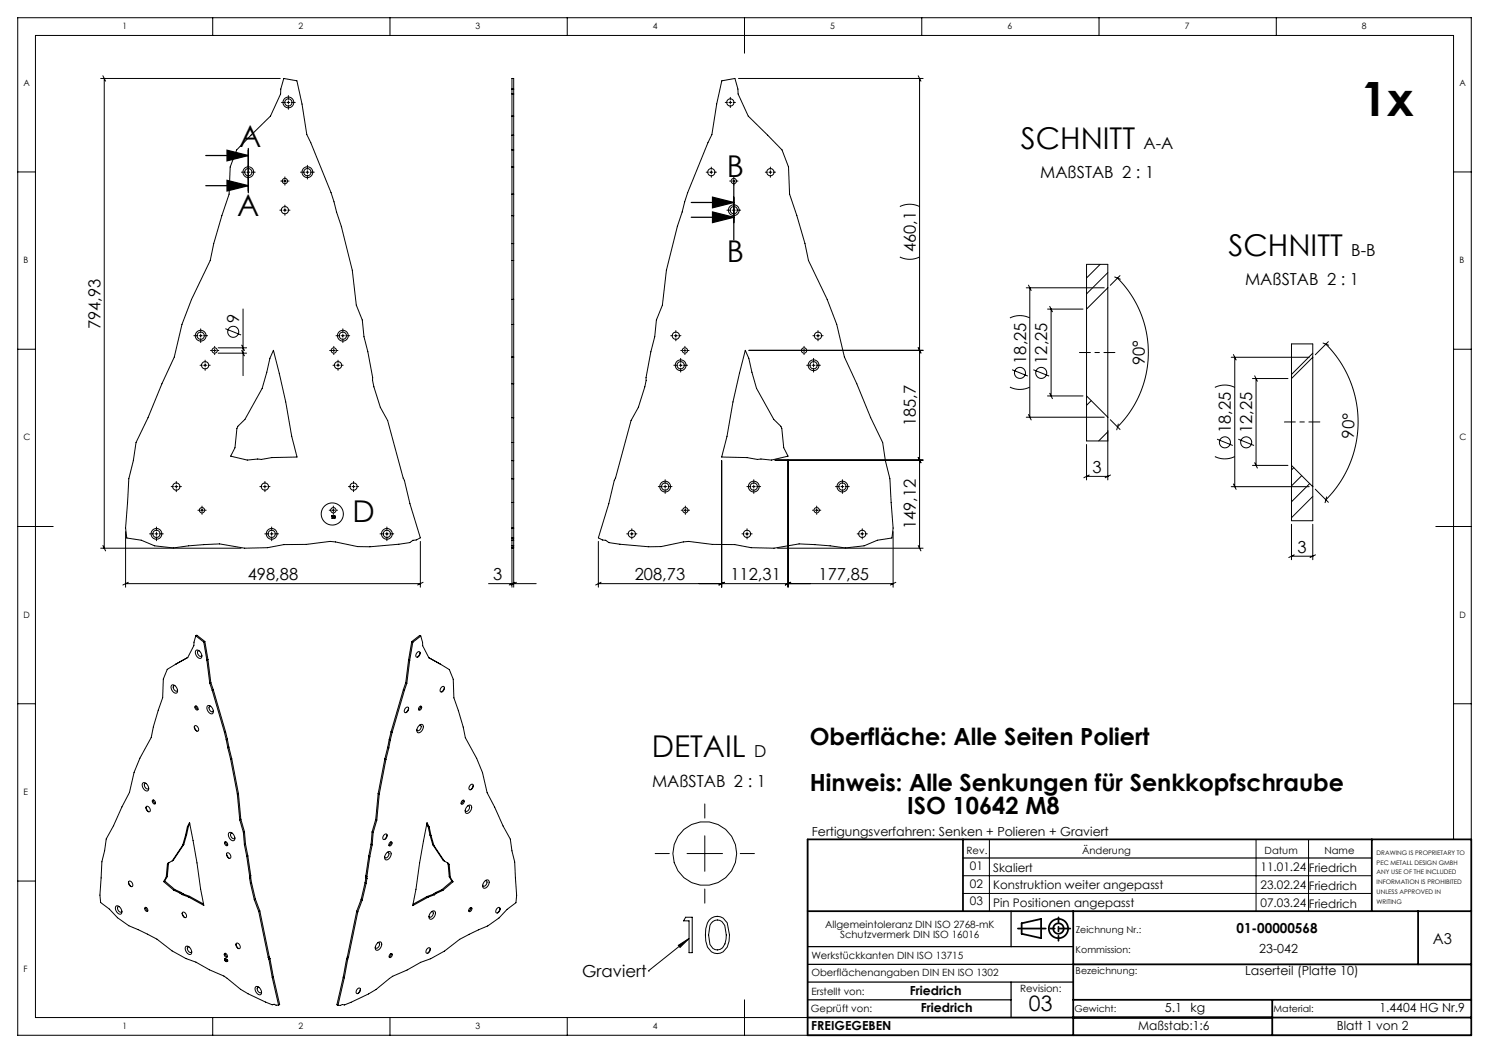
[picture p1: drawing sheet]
<svg xmlns="http://www.w3.org/2000/svg" width="420mm" height="297mm" viewBox="0 0 420 297" stroke-linecap="round" stroke-linejoin="round" font-family="sans-serif">
<g fill="none" stroke="#000" stroke-width=".28">
<path d="M60 5v5M110 5v5M160 5v5M210 5v10M260 5v5M310 5v5M360 5v5M28.4 22.1h50.6M29 21.4l.8 1.5M29.4 22.1v132.5M79.4 28.9h1.1M80 22.1l3.7 .7 1.5 6.5 1.3 8.6 1.2 2.3 5.7 14.1 2.9 9.5 3.1 12.4 1.1 9.9 1.7 4.2 .5 4.7 1.1 4.2 1.3 7.3a25.4 25.4 0 0 0 4.2 12.1l4.4 16.3 .4 .6 1.5 6.6 3 9.6-1.2 .6-.9 .1-.9 .6-3.1 .5-8.1 .7h-3.5l-7.8-1.5-6.7 .8-6.3 .1-4.6 .9-6.5 .1-7.1-1.2-8.7 .6-4.3 .5-5.3-.5-3.7-1.6-4.1-.7-.4-2.8 .9-13.9 1.3-5.1 .8-5.1 3.4-7 3.9-9.6 3.5-7.5 2.1-9.2 2.7-7.1 5.3-10.9 1-4.8 2.3-7.9 2-6 .3-7.7 1.9-4.8 9.5-9.6 2.9-6.2v-1.4z"/>
<path d="M80.9 28.9h.9M81.3 27v1.1M81.3 28.5v.8M81.3 29.7v1.1M82.2 28.9h1.1M144.4 22.1h.5v132.5h-.5zM144.4 38.1h.5M144.4 32.7h.5M144.4 26.5h.5M144.4 25.1h.5M203.6 22.8l3.7-.7 .8 3 .1 1.4 2.9 6.2 9.5 9.6 1.8 4.8 .3 7.7 2.1 6 2.3 7.9 .9 4.8 5.3 10.9 2.7 7.1 2.2 9.2 3.5 7.5 3.9 9.6 3.4 7 .7 5.1 1.3 5.1 .9 13.9-.3 2.8-4.1 .7-3.8 1.6-5.3 .5-4.3-.5-8.7-.6-7.1 1.2-6.4-.1-4.6-.9-6.4-.1-6.7-.8-7.7 1.5h-3.5l-8.2-.7-3.1-.5-.8-.6-1-.1-1.1-.6 2.9-9.6 1.6-6.6 .3-.6 4.4-16.3a25.4 25.4 0 0 0 4.2-12.1l1.4-7.3 1.1-4.2 .4-4.7 1.7-4.2 1.2-9.9 3.1-12.4 2.9-9.5 5.7-14.1 1.1-2.3 1.4-8.6zM204.6 28.9h.6"/>
<path d="M205.6 28.9h.8M206 27.5v.6M206 28.5v.8M206 29.7v.6M206.8 28.9h.6M208.3 22.1h52.1M259 21.4l.8 1.5M259.4 22.1v132.5M5 48.5h5M68.1 48.6h1.1M69.6 48.6h.9M70 46.6v1.1"/>
<path d="M70 48.1v.9M70 49.4v1.1M70.9 48.6h1.1M78.9 59.3h.6M79.2 51.1h.3M79.9 59.3h.9M79.9 51.1h.9M80.4 49.9v.3M80.4 50.6v.9M80.4 51.9v.3M80.4 57.8v.6M80.4 58.9v.8"/>
<path d="M81.2 59.3h.6M81.2 51.1h.3M84.8 48.6h1.1M86.3 48.6h.8M86.7 46.6v1.1M86.7 48.1v.9M86.7 49.4v1.1M87.5 48.6h1.1M144.4 54.8h.5M144.4 47.1h.5M144.4 42.3h.5M199.2 48.6h.6"/>
<path d="M200.2 48.6h.9M200.6 47.1v.6M200.6 48.1v.9M200.6 49.4v.6M201.5 48.6h.6M205 59.3h1.1M205.8 51.1h.3M206.6 59.3h.8M206.6 51.1h.8M207 49.9v.3M207 50.6v.9M207 51.9v.3"/>
<path d="M207 57.3v1.1M207 58.9v.8M207.8 59.3h1.1M207.8 51.1h.3M215.9 48.6h.6M216.9 48.6h.8M217.3 47.1v.6M217.3 48.1v.9M217.3 49.4v.6M218.1 48.6h.6M253.8 58.3a6.2 6.2 0 0 1 5.6 0M410 48.5h5"/>
<path d="M80.4 60.1v.6M144.4 73.5h.5M144.4 68.7h.5M144.4 60.8h.5M207 60.1v1.1M253.8 72.5a6.2 6.2 0 0 0 5.6 0M310.3 74.6l-3.8 3.8M312.5 76.9l-6 6M314.4 78.1l1.6 .7M315.2 78.4a29.7 29.7 0 0 1 0 42M315.9 77.7l-2.7 2.8M5 98.5h5"/>
<path d="M54.7 94.7h1.1M56.2 94.7h.8M56.6 92.7v1.2M56.6 94.3v.8M56.6 95.5v1.1M57.4 94.7h1.1M59.4 98.9h.3M60.1 98.9h.9M60.5 97.7v.3M60.5 98.4v.9M60.5 99.7v.3M61.4 98.9h.3"/>
<path d="M61.5 98.1h8.1M61.5 99.6h8.1M63.6 92.7l4.4 1.8M68.2 97.3l.7 1.6M68.2 98.8l.7 1.6M68.6 87.1v18.9M77.1 98.8l3.5 14.6 1.7 9.7 1.5 5.8-7.1 .2-3 .5-1-.1-3 .3-4.6-1.1 1.2-2.4 .5-5.4 .3-.6 2-2 4.8-8.8 2.2-8.4zM93 98.9h.3M93.7 98.9h.9M94.2 97.7v.3M94.2 98.4v.9M94.2 99.7v.3"/>
<path d="M94.8 94.7h1.1M95 98.9h.3M96.3 94.7h.8M96.7 92.7v1.2M96.7 94.3v.8M96.7 95.5v1.1M97.5 94.7h1.1M144.4 91.5h.5M144.4 84.4h.5M189.2 94.7h.6M190.2 94.7h.8M190.6 93.3v.6"/>
<path d="M190.6 94.3v.8M190.6 95.5v.6M191.5 94.7h.6M192 98.9h.4M192.8 98.9h.8M193.2 97.7v.3M193.2 98.4v.9M193.2 99.7v.3M194 98.9h.4M210.2 98.8l1 2.3 2.2 8.4 4.9 8.8 2 2 .2 .6 .6 5.4 1.2 2.4-4.7 1.1-2.9-.3-1.1 .1-2.9-.5-7.1-.2 1.5-5.8 1.6-9.7zM211.2 98.8h49.2M225.6 98.9h.4"/>
<path d="M226.4 98.9h.8M226.8 97.7v.3M226.8 98.4v.9M226.8 99.7v.3M227.6 98.9h.4M229.3 94.7h.6M230.3 94.7h.9M230.7 93.3v.6M230.7 94.3v.8M230.7 95.5v.6M231.6 94.7h.6M259 98.1l.8 1.5"/>
<path d="M284.9 89.7a6.3 6.3 0 0 1 5.6 0M289.5 81.2h22M290.1 80.4l.8 1.5M290.5 81.2v36.5M295.5 87.2h10M296.1 86.4l.8 1.5M296.5 87.2v24.5M306.5 87.2v24.5M312.5 81.2v-6.6h-6v12.6M312.5 81.2v36.5M312.5 81.2l-6 6M370.3 99.6l-6 6"/>
<path d="M373.2 96.8l1.6 .6M374 97.1a31 31 0 0 1 0 43.9M374.7 96.4l-3.7 3.7M410 98.5h5M56.4 103h.6M57.4 103h.9M57.9 101.6v.6M57.9 102.6v.8M57.9 103.9v.6M58.7 103h.6M93.9 103h.6M94.9 103h.9"/>
<path d="M95.3 101.6v.6M95.3 102.6v.8M95.3 103.9v.6M96.2 103h.6M144.4 117.8h.5M144.4 108.2h.5M144.4 100.7h.5M190.1 103h1.1M191.6 103h.8M192 101.1v1.1M192 102.6v.8M192 103.9v1.1"/>
<path d="M192.8 103h1.1M227.5 103h1.1M229.1 103h.8M229.5 101.1v1.1M229.5 102.6v.8M229.5 103.9v1.1M230.3 103h1.1M284.9 109.2a6.3 6.3 0 0 0 5.6 0M285.5 104.3l4.4 1.8M289.5 117.7h22M290.1 116.9l.8 1.5M291.5 104.3l4.4 1.8"/>
<path d="M295.5 111.7h10M296.1 110.9l.8 1.5M306.5 111.7v12.7h6M306.5 111.7l6 6M307.8 113l-1.3 1.3M312.5 117.7v17.7M313.2 118.4l2.7 2.7M315.4 119.6l-.4 1.6M342.7 109.3a6.3 6.3 0 0 1 5.6 0M347.3 100.8h22M347.9 100l.8 1.5M348.3 100.8v36.5"/>
<path d="M353.3 106.8h10M353.9 106l.8 1.5M354.3 106.8v24.5M364.3 106.8v24.5M370.3 100.8v36.5M370.3 100.8l-6 6M370.3 100.8v-3.8h-6v9.8M48.3 137.2h.6M49.3 137.2h.8M49.7 135.8v.6M49.7 136.8v.9M49.7 138.1v.6"/>
<path d="M50.6 137.2h.6M73.3 137.2h.6M74.3 137.2h.8M74.7 135.8v.6M74.7 136.8v.9M74.7 138.1v.6M75.6 137.2h.6M98.3 137.2h.6M99.3 137.2h.8M99.7 135.8v.6M99.7 136.8v.9M99.7 138.1v.6"/>
<path d="M100.6 137.2h.6M144.4 135h.5M144.4 129.9h.5M144.4 124.8h.5M185.7 137.2h1.1M187.2 137.2h.8M187.6 135.3v1.1M187.6 136.8v.9M187.6 138.1v1.1M188.5 137.2h1.1M203.6 129.9v35.7M210.7 137.2h1.1"/>
<path d="M212.2 137.2h.8M212.6 135.3v1.1M212.6 136.8v.9M212.6 138.1v1.1M213.5 137.2h1.1M218.6 129.8h41.8M222.3 129.7v35.9M235.7 137.2h1.1M237.2 137.2h.8M237.6 135.3v1.1M237.6 136.8v.9M237.6 138.1v1.1"/>
<path d="M238.5 137.2h1.1M259 129l.8 1.5M306.5 125.4v10M306.5 134.4h6M307.2 134l-1.5 .7M312.5 121.8l-2.6 2.6M313.2 134l-1.5 .7M342.7 128.8a6.3 6.3 0 0 0 5.6 0M343.3 123.9l4.4 1.8M347.3 137.3h22M347.9 136.5l.8 1.5M349.3 123.9l4.4 1.8"/>
<path d="M353.3 131.3h10M353.9 130.5l.8 1.5M364.3 131.3v15.6h6v-9.6M364.3 131.3l6 6M364.9 131.9l-.6 .7M367.2 134.2l-2.9 2.8M369.4 136.4l-5.1 5.1M371 138l3.7 3.7M5 148.5h10M28.4 154.6h39.6M29 153.9l.8 1.5M35.4 149.9v15.7"/>
<path d="M42.2 150.6h1.1M43.7 150.6h.8M44.1 148.6v1.1M44.1 150.2v.8M44.1 151.4v1.1M45 150.6h1.1M55.8 143.9h.4M56.6 143.9h.8M57 142.7v.4M57 143.5v.8M57 144.7v.4M57.8 143.9h.4"/>
<path d="M74.7 150.6h1.1M76.2 150.6h.8M76.6 148.6v1.1M76.6 150.2v.8M76.6 151.4v1.1M77.5 150.6h1.1M92.9 143.9h.3M93.6 145.4h.1v.8zM93.6 143.9h.8M94 142.7v.4M94 143.5v.8M94 144.7v.4"/>
<path d="M94.1 145.5l.2-.1a.48 .48 0 0 1 .3 .4 .48 .48 0 0 1-.3 .5l-.2-.3zM94.2 145.5l.3 .1-.1 .6-.3-.2zM94.9 143.9h.3M107.2 150.6h1.1M108.7 150.6h.8M109.1 148.6v1.1M109.1 150.2v.8M109.1 151.4v1.1M110 150.6h1.1M118.6 152.7v12.9M144.4 155v10.6M144.4 141.7h.5"/>
<path d="M144.4 148.9h.5M144.4 151.7h.5M144.4 152.4h.5M144.4 154h.5M144.4 154.5h.5M144.9 155v10.6M168.8 152.7v12.9M176.8 150.6h.6M177.8 150.6h.8M178.2 149.1v.6M178.2 150.2v.8M178.2 151.4v.6"/>
<path d="M179 150.6h.7M192.1 143.9h.4M192.9 143.9h.8M193.3 142.7v.4M193.3 143.5v.8M193.3 144.7v.4M194.1 143.9h.4M209.3 150.6h.6M210.3 150.6h.8M210.7 149.1v.6M210.7 150.2v.8M210.7 151.4v.6"/>
<path d="M211.5 150.6h.7M219.3 154.6h41.1M229.2 143.9h.3M229.9 143.9h.9M230.4 142.7v.4M230.4 143.5v.8M230.4 144.7v.4M231.2 143.9h.3M241.8 150.6h.6M242.8 150.6h.8M243.2 149.1v.6M243.2 150.2v.8"/>
<path d="M243.2 151.4v.6M244 150.6h.7M251.9 149.9v15.7M259 153.9l.8 1.5M364.3 147.9v10M364.3 156.9h6M365 156.5l-1.5 .8M370.3 140l-6 6M370.3 147.9v10M371 156.5l-1.5 .8M374.2 140.1l-.4 1.7M405 148.5h10"/>
<path d="M35.4 164.6h83.2M36.2 164.2l-1.5 .8M55.2 179.3l-.5 1.8v1l-1.7 3.3-3.4 1.9M55.2 179.3l2.3 1.8M55.2 179.3l.3-.1 2.3 1.7M118.7 179.4l-2.3 1.8M118.7 179.4l.5 1.8v.9l1.8 3.4 3.3 1.9M118.7 179.4l-.3-.2-2.3 1.8M119.3 164.2l-1.5 .8M137.8 164.6h13.4M145.2 164.2l-1.6 .8M145.7 164.2l-1.6 .8"/>
<path d="M168.8 164.6h83.1M169.5 164.2l-1.5 .8M204.3 164.2l-1.5 .8M223 164.2l-1.5 .8M252.7 164.2l-1.5 .8M5 198.5h5M48.4 193.3a1.45 1.45 0 0 1 1.6 1.9 1.09 1.09 0 0 1-1.1 .1 1.09 1.09 0 0 1-.6-1zM49.3 193.4a.61 .61 0 0 0-.5 .5 .61 .61 0 0 0 .3 .6 .5 .5 0 0 0 .5 .5 .5 .5 0 0 0 .5-.3M49.6 187.3l-2.4 1.5-1.1 2.7-.2 5.3-2.6 8.2-.6 3-3.2 5.8-1.7 4-1.3 5.7-2.1 4.1-2.4 5.3-2 3.7-.5 3.3-.8 3.2-.5 9.4 .2 2.1 2.5 1.8 2.2 2.5 3.2 2.2 8 3.8 4.2 3.3 4 2.2 2.8 1 3.8 2.1 4 1.8 1 .6a35.6 35.6 0 0 0 12.7 7.5l.5-.1 .6 .2h.7M49.9 187.1l-.3 .2M55 199.2a.64 .64 0 0 1 .7 .3 .64 .64 0 0 1-.1 .8 .85 .85 0 0 1-.6-1.1zM55.2 183.5a1.45 1.45 0 0 1 1.7 1.9 1.09 1.09 0 0 1-1.2 .1 1.09 1.09 0 0 1-.5-1.1z"/>
<path d="M55.3 199.1l.1 .6 .5 .4M56.2 183.6a.61 .61 0 0 0-.6 .5 .61 .61 0 0 0 .4 .6 .5 .5 0 0 0 .4 .4 .5 .5 0 0 0 .5-.2M57.5 181.1l.8 5.1M57.8 180.9l-.3 .2M57.8 180.9l.9 5.1M58.3 186.2l.9 6.5M58.5 199.1a1.45 1.45 0 0 1 1.6 2 1.09 1.09 0 0 1-1.1 0 1.09 1.09 0 0 1-.6-1zM58.7 186l-.4 .2M58.7 186l.8 6.5M59.2 192.7l.6 2M59.4 199.2a.61 .61 0 0 0-.5 .5 .61 .61 0 0 0 .3 .7 .5 .5 0 0 0 .5 .4 .5 .5 0 0 0 .5-.3M59.5 192.5l-.3 .2"/>
<path d="M59.5 192.5l.6 2M59.8 194.7l3.5 11.8M60.1 194.5l-.3 .2M60.1 194.5l3.5 11.9M113.8 194.6l.3 .1M113.8 194.6l-3.5 11.8M114.1 194.7l-3.5 11.9M114.4 199.7a.48 .48 0 0 1 .7-.2 .48 .48 0 0 1 .1 .7 .65 .65 0 0 1-.4 .7 .65 .65 0 0 1-.8-.2zM114.4 192.5l.3 .2M114.4 192.5l-.6 2.1M114.7 192.7l-.6 2M115.2 199.7l-.7 1.3"/>
<path d="M115.3 186.1l.3 .1M115.3 186.1l-.9 6.4M115.6 186.2l-.9 6.5M116.1 181l.3 .2M116.1 181l-.8 5.1M116.4 181.2l-.8 5M117.7 184a.48 .48 0 0 1 .7-.1 .48 .48 0 0 1 0 .7 .65 .65 0 0 1-.3 .7 .65 .65 0 0 1-.8-.2zM118.3 199.4a.41 .41 0 0 1 .7-.1 .41 .41 0 0 1-.2 .7 .43 .43 0 0 1-.7 .3 .43 .43 0 0 1 .1-.8zM118.5 184.1l-.7 1.3M118.6 199.2l-.1 .6-.4 .4M124 187.2l.3 .2M124.3 187.4l2.4 1.5 1.1 2.7 .2 5.2 2.7 8.3 .6 3 3.2 5.8 1.6 4 1.3 5.7 2.1 4 2.4 5.4 2 3.7 .5 3.3 .8 3.1 .5 9.4-.2 2.1-2.5 1.9-2.2 2.4-3.2 2.3-7.9 3.7-4.3 3.4-3.9 2.1-2.8 1-3.9 2.2-4 1.8-.9 .6a35.6 35.6 0 0 1-12.8 7.5l-.5-.2-.6 .3h-.7"/>
<path d="M124.5 193.9a.48 .48 0 0 1 .7-.2 .48 .48 0 0 1 .1 .7 .65 .65 0 0 1-.4 .7 .65 .65 0 0 1-.8-.2zM125.3 193.9l-.7 1.3M410 198.5h5M54.8 204.9l.8 1.3M55 204.7a.95 .95 0 0 1 .9 .5 .95 .95 0 0 1-.1 1 1.07 1.07 0 0 1-.8-1.5zM63.3 206.5l.5 2.1M63.6 206.4l-.3 .1M63.6 206.4l.5 2.1M63.8 208.6l.4 2.3M64.1 208.5l-.3 .1M64.1 208.5l.5 2.2M64.2 210.9l.9 3.3"/>
<path d="M64.6 210.7l-.4 .2M64.6 210.7l.8 3.3M65.1 214.2l1.8 9.8M65.4 214l-.3 .2M65.4 214l1.8 9.8M108.5 214.1l.3 .2M108.5 214.1l-1.8 9.7M108.8 214.3l-1.8 9.7M109.4 210.8l.3 .2M109.4 210.8l-.9 3.3M109.7 211l-.9 3.3M109.8 208.5l.3 .2"/>
<path d="M109.8 208.5l-.4 2.3M110.1 208.7l-.4 2.3M110.3 206.4l.3 .2M110.3 206.4l-.5 2.1M110.6 206.6l-.5 2.1M118.1 204.7a.7 .7 0 0 1 1-.3 .7 .7 0 0 1 .2 1 1.09 1.09 0 0 1-.5 1 1.09 1.09 0 0 1-1.2 0 1.75 1.75 0 0 1 .5-1.7zM118.3 204.6a.61 .61 0 0 1 .6 .4 .61 .61 0 0 1-.4 .7 .5 .5 0 0 1-.4 .4 .5 .5 0 0 1-.5-.3M40.3 220.9a1.45 1.45 0 0 1 1.6 1.9 1.09 1.09 0 0 1-1.2 .1 1.09 1.09 0 0 1-.5-1.1zM41.2 227.7l.7 1.3M41.2 221a.61 .61 0 0 0-.6 .5 .61 .61 0 0 0 .4 .6 .5 .5 0 0 0 .4 .4 .5 .5 0 0 0 .5-.3M41.3 227.4a.95 .95 0 0 1 .9 .5 .95 .95 0 0 1-.1 1.1 1.07 1.07 0 0 1-.8-1.6zM43 225.7a.64 .64 0 0 1 .7 .3 .64 .64 0 0 1-.1 .8 .85 .85 0 0 1-.6-1.1z"/>
<path d="M43.3 225.6l.1 .7 .4 .3M51.5 238.4l-2.9 4.4M51.8 238.2l-.3 .2M51.8 238.2l-2.9 4.4-.3 .2M52.3 235.6l-.8 2.8M52.6 235.5l-.3 .1M52.6 235.5l-.8 2.7M52.9 233.2l.6-1.2 4 23.4-4.3-2.4M52.9 233.2l-.6 2.4M53.2 233l-.3 .2M53.2 233l-.6 2.5M53.5 232.3l-.3 .7"/>
<path d="M63.4 237.5a.64 .64 0 0 1 .7 .3 .64 .64 0 0 1-.1 .8 .85 .85 0 0 1-.6-1.1zM63.6 237.4l.2 .6 .4 .4M64.6 234.9a1.45 1.45 0 0 1 1.6 1.9 1.09 1.09 0 0 1-1.2 .1 1.09 1.09 0 0 1-.5-1zM65.5 235a.61 .61 0 0 0-.6 .5 .61 .61 0 0 0 .4 .7 .5 .5 0 0 0 .4 .4 .5 .5 0 0 0 .5-.3M66.9 224l.7 7.2M67.2 223.8l-.3 .2M67.2 223.8l.7 7.3M67.6 231.2l1.1 3.6M67.9 231.1l-.3 .1M67.9 231.1l1.1 3.5M68.7 234.8l.2 3.4M68.9 238.2l.7 3.4"/>
<path d="M69 234.6l-.3 .2M69 234.6l.2 3.5M69.2 238.1l-.3 .1M69.2 238.1l.7 3.3M104.7 238.1l.3 .2M104.7 238.1l-.7 3.4M105 234.7l.3 .1M105 234.7l-.3 3.4M105 238.3l-.7 3.4M105.3 234.8l-.3 3.5M106 231.1l.3 .2M106 231.1l-1 3.6"/>
<path d="M106.3 231.3l-1 3.5M106.7 223.8l.3 .2M106.7 223.8l-.7 7.3M107 224l-.7 7.3M108.4 235.5a.48 .48 0 0 1 .7-.2 .48 .48 0 0 1 0 .7 .65 .65 0 0 1-.4 .7 .65 .65 0 0 1-.7-.2zM109.2 235.5l-.8 1.3M109.9 237.7a.41 .41 0 0 1 .7-.1 .41 .41 0 0 1-.2 .7 .43 .43 0 0 1-.7 .2 .43 .43 0 0 1 .1-.7zM110.3 237.4l-.2 .7-.4 .3M120.4 232.4l.4 .7M120.8 233.1l.3 .2M120.8 233.1l.5 2.4M121.1 233.3l-.6-1.3-4.1 23.4 4.3-2.3"/>
<path d="M121.1 233.3l.5 2.4M121.3 235.5l.3 .2M121.3 235.5l.8 2.8M121.6 235.7l.8 2.7M122.1 238.3l.3 .1M122.1 238.3l2.9 4.4 .3 .2M122.4 238.4l2.9 4.5M130.3 225.9a.41 .41 0 0 1 .7-.1 .41 .41 0 0 1-.2 .7 .43 .43 0 0 1-.7 .3 .43 .43 0 0 1 .1-.8zM130.6 225.7l-.1 .6-.4 .4M131.8 227.5a.7 .7 0 0 1 1-.4 .7 .7 0 0 1 .2 1.1 1.09 1.09 0 0 1-.6 1 1.09 1.09 0 0 1-1.1-.1 1.75 1.75 0 0 1 .5-1.6zM132 227.3a.61 .61 0 0 1 .5 .5 .61 .61 0 0 1-.3 .7 .5 .5 0 0 1-.5 .4 .5 .5 0 0 1-.5-.3M132.7 221.4a.48 .48 0 0 1 .7-.1 .48 .48 0 0 1 0 .7 .65 .65 0 0 1-.4 .7 .65 .65 0 0 1-.7-.2z"/>
<path d="M133.5 221.5l-.7 1.3M198.8 226.7v4M198.8 235.7v10M227.8 236.8v55.2M279.1 236.8v20.2M354.3 236.8v20.2M369.1 236.8v20.2M410 236.8v-226.8h-400v277h217.8M415 236.8v-231.8h-410v287h410M5 248.5h5M32.7 255.6a1.45 1.45 0 0 1 1.6 2 1.09 1.09 0 0 1-1.1 0 1.09 1.09 0 0 1-.6-1zM33.6 255.7a.61 .61 0 0 0-.5 .5 .61 .61 0 0 0 .3 .7 .5 .5 0 0 0 .4 .4 .5 .5 0 0 0 .6-.3"/>
<path d="M36.2 248.8l.8 1.3M36.4 248.6a.95 .95 0 0 1 .9 .5 .95 .95 0 0 1-.1 1 1.07 1.07 0 0 1-.8-1.5zM40.9 256a.64 .64 0 0 1 .7 .3 .64 .64 0 0 1-.2 .8 .85 .85 0 0 1-.5-1.1zM41.1 255.9l.2 .6 .4 .4M46.1 248.7l2.9 2.4M46.5 248.5l-.4 .2M46.5 248.5l2.8 2.4M46.9 247.4l-.8 1.3M47.2 247.2l-.3 .2M47.2 247.2l-.7 1.3M47.2 243.8l-.3 3.6M47.5 243.6l-.3 .2"/>
<path d="M47.5 243.6l-.3 3.6M47.7 243.3l-.2 .3M48.6 242.8l-1.2 .7-.2 .3M49 251.1l1.8 .8M49.3 250.9l-.3 .2M49.3 250.9l1.8 .8M50.8 251.9l.6 .4M51.1 251.7l-.3 .2M51.1 251.7l.6 .5M51.4 252.3l1.8 .7M51.4 257.5l.7 1.3M51.5 257.3a.95 .95 0 0 1 1 .5 .95 .95 0 0 1-.1 1 1.07 1.07 0 0 1-.9-1.5z"/>
<path d="M51.7 252.2l-.3 .1M51.7 252.2l1.8 .6M53.5 252.8l-.3 .2M53.5 252.8l3.9 2.2M63.9 240.8l.7 1.3M64 240.6a.95 .95 0 0 1 1 .5 .95 .95 0 0 1-.1 1 1.07 1.07 0 0 1-.9-1.5zM69.6 241.6l.8 5.6M69.9 241.4l-.3 .2M69.9 241.4l.8 5.6M70.4 247.7l.2 1.4M70.4 247.2v.5M70.6 249.1l1.1 4.7"/>
<path d="M70.7 247.5l-.3 .2M70.7 247.5l.2 1.4M70.7 247l-.3 .2M70.7 247v.5M70.9 248.9l-.3 .2M70.9 248.9l1.1 4.7M71.7 253.8l1.3 3.3M72 253.6l-.3 .2M72 253.6l1.3 3.3M73 257.1l2.6 12.9M73.3 256.9l-.3 .2M73.3 256.9l2.7 13"/>
<path d="M100.6 257l.3 .2M100.6 257l-2.6 12.9M100.9 257.2l-2.6 12.9M101.9 253.7l.3 .1M101.9 253.7l-1.3 3.3M102.2 253.8l-1.3 3.4M103 249l.3 .2M103 249l-1.1 4.7M103.2 247l.3 .2M103.2 247v.6M103.2 247.6l.3 .2M103.2 247.6l-.2 1.4"/>
<path d="M103.3 249.2l-1.1 4.6M103.5 247.2v.6M103.5 247.8l-.2 1.4M104 241.5l.3 .2M104 241.5l-.8 5.5M104.3 241.7l-.8 5.5M109.1 240.6a.7 .7 0 0 1 1-.4 .7 .7 0 0 1 .2 1.1 1.09 1.09 0 0 1-.6 1 1.09 1.09 0 0 1-1.1 0 1.75 1.75 0 0 1 .5-1.7zM109.2 240.4a.61 .61 0 0 1 .6 .5 .61 .61 0 0 1-.3 .7 .5 .5 0 0 1-.5 .4 .5 .5 0 0 1-.5-.3M120.4 252.9l.3 .2M120.4 252.9l-3.9 2.1M121.6 257.3a.7 .7 0 0 1 1-.3 .7 .7 0 0 1 .2 1 1.09 1.09 0 0 1-.6 1 1.09 1.09 0 0 1-1.1 0 1.75 1.75 0 0 1 .5-1.7zM121.7 257.1a.61 .61 0 0 1 .6 .5 .61 .61 0 0 1-.3 .7 .5 .5 0 0 1-.5 .4 .5 .5 0 0 1-.5-.3"/>
<path d="M122.2 252.2l.3 .2M122.2 252.2l-1.8 .7M122.5 252.4l-1.8 .7M122.8 251.8l.3 .1M122.8 251.8l-.6 .4M123.1 251.9l-.6 .5M124.6 250.9l.3 .2M124.6 250.9l-1.8 .9M124.9 251.1l-1.8 .8M125.3 242.9l1.2 .6 .2 .4M126.2 243.4l.2 .3M126.4 243.7l.3 .2"/>
<path d="M126.4 243.7l.3 3.6M126.7 243.9l.3 3.6M126.7 247.3l.3 .2M126.7 247.3l.8 1.2M127 247.5l.8 1.2M127.5 248.5l.3 .2M127.5 248.5l-2.9 2.4M127.8 248.7l-2.9 2.4M132.5 256.2a.41 .41 0 0 1 .6-.1 .41 .41 0 0 1-.1 .7 .43 .43 0 0 1-.7 .3 .43 .43 0 0 1 .1-.8zM132.8 256l-.1 .6-.5 .4M136.7 248.6a.7 .7 0 0 1 1-.4 .7 .7 0 0 1 .2 1.1 1.09 1.09 0 0 1-.5 1 1.09 1.09 0 0 1-1.2-.1 1.75 1.75 0 0 1 .5-1.6zM136.9 248.4a.61 .61 0 0 1 .6 .5 .61 .61 0 0 1-.4 .7 .5 .5 0 0 1-.4 .4 .5 .5 0 0 1-.5-.3"/>
<path d="M140.2 256.2a.48 .48 0 0 1 .7-.2 .48 .48 0 0 1 .1 .7 .65 .65 0 0 1-.4 .7 .65 .65 0 0 1-.7-.2zM141.1 256.2l-.8 1.3M184.8 240.7h4M193.4 258.7h1.9v10h-.9v-9h-1.6zM193.8 240.7h10M198.8 250.7v4M200 259.5a3 3 0 0 1 5.1 .8l.7 3.4a4.7 4.7 0 0 1-2.6 5.1 2.99 2.99 0 0 1-3.6-1.7 9.4 9.4 0 0 1 .4-7.6zM201.1 259.9a2.04 2.04 0 0 1 2.5 0l.8 1.1a6.9 6.9 0 0 1-.6 6.3 2.07 2.07 0 0 1-2.7 .2l-.8-1.1-.4-2.7 .4-2.7zM208.8 240.7h4M271.6 252h115.3M271.6 247h115.3M52.4 267a1.45 1.45 0 0 1 1.6 1.9 1.09 1.09 0 0 1-1.2 .1 1.09 1.09 0 0 1-.5-1z"/>
<path d="M53.3 267.1a.61 .61 0 0 0-.5 .5 .61 .61 0 0 0 .3 .6 .5 .5 0 0 0 .4 .5 .5 .5 0 0 0 .6-.3M63.3 269a.64 .64 0 0 1 .7 .3 .64 .64 0 0 1-.1 .7 .85 .85 0 0 1-.6-1zM63.4 270.4h.1M63.4 270.4l.1 .6M63.5 270.4h.1M63.5 271h.1M63.5 270.4v.6M63.6 268.9l.1 .6 .4 .4M63.7 270.8l.2-.2 .2 .4M63.7 270.8l.2 .4M63.7 270.8h.1M63.8 270.6l-.1 .2"/>
<path d="M63.9 271.2h.1M63.9 270.7h-.1M63.9 270.7l.1 .3M63.9 270.7l-.1 .3 .2 .1M63.9 270.7h.1M64 271.1l-.1 .1M64 271.1h.1M64 271v.1M64 271h.1M64.1 271l-.1 .2M66.6 266.3l.7 1.3M66.7 266a.95 .95 0 0 1 .9 .5 .95 .95 0 0 1-.1 1.1 1.07 1.07 0 0 1-.8-1.6z"/>
<path d="M72.1 278.4a1.45 1.45 0 0 1 1.6 1.9 1.09 1.09 0 0 1-1.2 .1 1.09 1.09 0 0 1-.5-1.1zM73 278.5a.61 .61 0 0 0-.5 .5 .61 .61 0 0 0 .3 .6 .5 .5 0 0 0 .4 .4 .5 .5 0 0 0 .6-.3M75.6 270l.2 .6M75.8 270.6l1 5.1M76 269.9l-.4 .1M76 269.9l.1 .5M76.1 270.4l-.3 .2M76.1 270.4l1 5.2M76.8 275.7l1.8 7.8M77.1 275.6l-.3 .1M77.1 275.6l1.8 7.7-.3 .2M96.8 275.6l.3 .2"/>
<path d="M96.8 275.6l-1.8 7.8 .3 .2M97.1 275.8l-1.8 7.8M97.8 270.4l.3 .2M97.8 270.4l-1 5.2M98 269.9l.3 .2M98 269.9l-.2 .5M98.1 270.6l-1 5.2M98.3 270.1l-.2 .5M100.8 278.9a.48 .48 0 0 1 .8-.2 .48 .48 0 0 1 0 .8 .65 .65 0 0 1-.4 .7 .65 .65 0 0 1-.7-.2zM101.7 279l-.8 1.2M106.4 266.1a.7 .7 0 0 1 1-.4 .7 .7 0 0 1 .2 1.1 1.09 1.09 0 0 1-.5 1 1.09 1.09 0 0 1-1.2-.1 1.75 1.75 0 0 1 .5-1.6zM106.6 265.9a.61 .61 0 0 1 .6 .5 .61 .61 0 0 1-.4 .7 .5 .5 0 0 1-.4 .4 .5 .5 0 0 1-.6-.3"/>
<path d="M110 269.1a.41 .41 0 0 1 .7 0 .41 .41 0 0 1-.2 .6 .43 .43 0 0 1-.7 .3 .43 .43 0 0 1 .1-.7zM110.3 268.9l-.1 .7-.4 .3M120.5 267.6a.48 .48 0 0 1 .7-.2 .48 .48 0 0 1 .1 .7 .65 .65 0 0 1-.4 .7 .65 .65 0 0 1-.7-.2zM121.4 267.6l-.8 1.3M182.9 273.9h.1M191.3 266.6l3.1-1.9-2.6 2.5zM194.4 264.7l-11.5 9.2M60 287v5M110 287v5M160 287v5M210 282v10"/>
<circle cx="81.3" cy="28.9" r="1.02"/>
<circle cx="81.3" cy="28.9" r="1.52"/>
<circle cx="206" cy="28.9" r="1.02"/>
<circle cx="70" cy="48.6" r="1.52"/>
<circle cx="70" cy="48.6" r="1.02"/>
<circle cx="80.4" cy="59.3" r="1.02"/>
<circle cx="80.4" cy="51.1" r=".75"/>
<circle cx="86.7" cy="48.6" r="1.02"/>
<circle cx="86.7" cy="48.6" r="1.52"/>
<circle cx="200.6" cy="48.6" r="1.02"/>
<circle cx="207" cy="59.3" r="1.52"/>
<circle cx="207" cy="59.3" r="1.02"/>
<circle cx="207" cy="51.1" r=".75"/>
<circle cx="217.3" cy="48.6" r="1.02"/>
<circle cx="56.6" cy="94.7" r="1.02"/>
<circle cx="56.6" cy="94.7" r="1.52"/>
<circle cx="60.5" cy="98.9" r=".75"/>
<circle cx="65.8" cy="93.6" r="1.56"/>
<circle cx="94.2" cy="98.9" r=".75"/>
<circle cx="96.7" cy="94.7" r="1.02"/>
<circle cx="96.7" cy="94.7" r="1.52"/>
<circle cx="190.6" cy="94.7" r="1.02"/>
<circle cx="193.2" cy="98.9" r=".75"/>
<circle cx="226.8" cy="98.9" r=".75"/>
<circle cx="230.7" cy="94.7" r="1.02"/>
<circle cx="57.9" cy="103" r="1.02"/>
<circle cx="95.3" cy="103" r="1.02"/>
<circle cx="192" cy="103" r="1.52"/>
<circle cx="192" cy="103" r="1.02"/>
<circle cx="229.5" cy="103" r="1.52"/>
<circle cx="229.5" cy="103" r="1.02"/>
<circle cx="287.7" cy="105.2" r="1.56"/>
<circle cx="293.7" cy="105.2" r="1.56"/>
<circle cx="49.7" cy="137.2" r="1.02"/>
<circle cx="74.7" cy="137.2" r="1.02"/>
<circle cx="99.7" cy="137.2" r="1.02"/>
<circle cx="187.6" cy="137.2" r="1.52"/>
<circle cx="187.6" cy="137.2" r="1.02"/>
<circle cx="212.6" cy="137.2" r="1.52"/>
<circle cx="212.6" cy="137.2" r="1.02"/>
<circle cx="237.6" cy="137.2" r="1.52"/>
<circle cx="237.6" cy="137.2" r="1.02"/>
<circle cx="345.5" cy="124.8" r="1.56"/>
<circle cx="351.5" cy="124.8" r="1.56"/>
<circle cx="44.1" cy="150.6" r="1.02"/>
<circle cx="44.1" cy="150.6" r="1.52"/>
<circle cx="57" cy="143.9" r=".75"/>
<circle cx="76.6" cy="150.6" r="1.02"/>
<circle cx="76.6" cy="150.6" r="1.52"/>
<circle cx="93.7" cy="145" r="3.1"/>
<circle cx="94" cy="143.9" r=".75"/>
<circle cx="109.1" cy="150.6" r="1.02"/>
<circle cx="109.1" cy="150.6" r="1.52"/>
<circle cx="178.2" cy="150.6" r="1.02"/>
<circle cx="193.3" cy="143.9" r=".75"/>
<circle cx="210.7" cy="150.6" r="1.02"/>
<circle cx="230.4" cy="143.9" r=".75"/>
<circle cx="243.2" cy="150.6" r="1.02"/>
<circle cx="198.8" cy="240.7" r="9"/>
</g>
<g fill="none" stroke="#000" stroke-width=".35">
<path d="M58 43.9h12M58 52.4h12M64 42.4l6 1.5-6 1.5zM64 50.9l6 1.5-6 1.5zM70 41.9v12.5M195 57.1h12M201 55.6l6 1.5-6 1.5zM201 59.8l6 1.5-6 1.5zM207 50.8v16.8M195 61.3h12M271.6 242h115.3M285.2 257v10"/>
<path d="M227.8 277h74.9M227.8 267h74.9M227.8 272h74.9M285.2 277v10M227.8 282h57.4"/>
</g>
<g fill="none" stroke="#000" stroke-width=".5">
<path d="M227.8 236.8h187.2v55.2h-187.2zM271.6 236.8v20.2M386.9 236.8v20.2M227.8 257h187.2M302.7 257v35M400 257v15M288.2 260.4l5.5-1.2v5.4l-5.5-1.2zM302.7 272h112.3M227.8 287h187.2M302.7 282h112.3M358.9 282v10"/>
<circle cx="298.6" cy="261.9" r="2.72"/>
<circle cx="298.6" cy="261.9" r="1.47"/>
</g>
<path d="M287.1 261.9h14.8" fill="none" stroke="#000" stroke-width=".5" stroke-dasharray="15.2 1.3 1.3 1.3" stroke-dashoffset="7.4"/>
<path d="M298.6 258.7v6.6" fill="none" stroke="#000" stroke-width=".5" stroke-dasharray="15.2 1.3 1.3 1.3" stroke-dashoffset="13.8"/>
<path d="M314.5 99.4h-10M372.3 119h-10" fill="none" stroke="#000" stroke-width=".28" stroke-dasharray="15.2 1.3 1.3 1.3" stroke-dashoffset="12.1"/>
<g fill="#000">
<path d="M191.3 266.6l3.1-1.9-2.6 2.5z"/>
<path d="M201 55.6l6 1.5-6 1.5zM201 59.8l6 1.5-6 1.5zM64 42.4l6 1.5-6 1.5zM64 50.9l6 1.5-6 1.5z"/>
</g>
<text font-size="13.3" x="383.8" y="32.8">1x</text>
<g font-size="8.5">
<text x="67.4" y="41.3">A</text>
<text x="287.9" y="42.1">SCHNITT</text>
<text x="205" y="50.1">B</text>
<text x="66.9" y="61">A</text>
<text x="205" y="73.9">B</text>
<text x="346.5" y="72.1">SCHNITT</text>
<text x="99.4" y="147.3">D</text>
<text x="183.8" y="213.6">DETAIL</text>
</g>
<g font-size="6.7">
<text x="228.4" y="210.1">Oberfläche: Alle Seiten Poliert</text>
<text x="228.4" y="223">Hinweis: Alle Senkungen für Senkkopfschraube</text>
<text x="255.9" y="229.5">ISO 10642 M8</text>
</g>
<text font-size="6" x="290.2" y="285.2">03</text>
<g font-size="4.7">
<text x="322.6" y="42.1">A-A</text>
<text x="293.4" y="50.3">MAßSTAB 2 : 1</text>
<text x="258.4" y="71.2" transform="rotate(-90 258.4 71.2)">460,1</text>
<text x="381.1" y="72.1">B-B</text>
<text x="351.2" y="80.3">MAßSTAB 2 : 1</text>
<text x="28.4" y="92.8" transform="rotate(-90 28.4 92.8)">794,93</text>
<text x="67.5" y="91" transform="rotate(-90 67.5 91)">9</text>
<text x="289.4" y="102.6" transform="rotate(-90 289.4 102.6)">18,25</text>
<text x="295.4" y="102.6" transform="rotate(-90 295.4 102.6)">12,25</text>
<text x="322.9" y="102.9" transform="rotate(-90 322.9 102.9)">90°</text>
<text x="258.4" y="120.2" transform="rotate(-90 258.4 120.2)">185,7</text>
<text x="347.2" y="122.2" transform="rotate(-90 347.2 122.2)">18,25</text>
<text x="353.2" y="122.2" transform="rotate(-90 353.2 122.2)">12,25</text>
<text x="381.9" y="123.7" transform="rotate(-88 381.9 123.7)">90°</text>
<text x="308.2" y="133.4">3</text>
<text x="258.4" y="149.3" transform="rotate(-90 258.4 149.3)">149,12</text>
<text x="366" y="155.9">3</text>
<text x="69.9" y="163.6">498,88</text>
<text x="139.1" y="163.6">3</text>
<text x="179.1" y="163.6">208,73</text>
<text x="206" y="163.6">112,31</text>
<text x="230.9" y="163.6">177,85</text>
<text x="212.7" y="213.6">D</text>
<text x="183.9" y="221.8">MAßSTAB 2 : 1</text>
<text x="164.2" y="275.6">Graviert</text>
</g>
<text font-size="4.2" x="404.2" y="266.2">A3</text>
<text font-size="3.9" x="348.8" y="263.3">01-00000568</text>
<g font-size="3.5">
<text x="229" y="235.7">Fertigungsverfahren: Senken + Polieren + Graviert</text>
<text x="355.2" y="268.8">23-042</text>
<text x="351.2" y="275.1">Laserteil (Platte 10)</text>
<text x="256.6" y="280.5">Friedrich</text>
<text x="259.8" y="285.5">Friedrich</text>
<text x="328.6" y="285.5">5.1 kg</text>
<text x="389.1" y="285.5">1.4404 HG Nr.9</text>
<text x="228.8" y="290.6">FREIGEGEBEN</text>
<text x="321" y="290.6">Maßstab:1:6</text>
<text x="377.1" y="290.6">Blatt 1 von 2</text>
</g>
<g font-size="3.3">
<text x="273.6" y="245.4">01</text>
<text x="280.1" y="245.8">Skaliert</text>
<text x="355.5" y="245.8">11.01.24</text>
<text x="273.6" y="250.4">02</text>
<text x="280.1" y="250.8">Konstruktion weiter angepasst</text>
<text x="355.5" y="250.8">23.02.24</text>
<text x="369.2" y="246">Friedrich</text>
<text x="369.2" y="251">Friedrich</text>
<text x="273.6" y="255.4">03</text>
<text x="280.1" y="255.8">Pin Positionen angepasst</text>
<text x="355.5" y="255.8">07.03.24</text>
<text x="369.2" y="256">Friedrich</text>
</g>
<g font-size="2.8">
<text x="272.6" y="240.7">Rev.</text>
<text x="305.2" y="240.7">Änderung</text>
<text x="356.7" y="240.7">Datum</text>
<text x="373.6" y="240.7">Name</text>
<text x="232.7" y="261.8">Allgemeintoleranz DIN ISO 2768-mK</text>
<text x="237" y="264.6">Schutzvermerk DIN ISO 16016</text>
<text x="228.9" y="270.4">Werkstückkanten DIN ISO 13715</text>
<text x="228.9" y="275.3">Oberflächenangaben DIN EN ISO 1302</text>
<text x="228.9" y="280.6">Erstellt von:</text>
<text x="287.7" y="279.8">Revision:</text>
<text x="228.7" y="285.5">Geprüft von:</text>
</g>
<g font-size="2.7">
<text x="303.4" y="263.3">Zeichnung Nr.:</text>
<text x="303.4" y="268.8">Kommission:</text>
<text x="303.4" y="274.7">Bezeichnung:</text>
<text x="303.1" y="285.5">Gewicht:</text>
<text x="359.2" y="285.5">Material:</text>
</g>
<g font-size="2.5">
<text x="34.6" y="8.2">1</text>
<text x="84.2" y="8.2">2</text>
<text x="134.2" y="8.2">3</text>
<text x="184.2" y="8.2">4</text>
<text x="234.2" y="8.2">5</text>
<text x="284.2" y="8.2">6</text>
<text x="334.2" y="8.2">7</text>
<text x="384.2" y="8.2">8</text>
<text x="6.7" y="24.2">A</text>
<text x="411.7" y="24.2">A</text>
<text x="6.7" y="74.2">B</text>
<text x="411.7" y="74.2">B</text>
<text x="6.7" y="124.2">C</text>
<text x="411.7" y="124.2">C</text>
<text x="6.7" y="174.2">D</text>
<text x="411.7" y="174.2">D</text>
<text x="6.7" y="224.2">E</text>
<text x="6.7" y="274.2">F</text>
<text x="34.6" y="290.2">1</text>
<text x="84.2" y="290.2">2</text>
<text x="134.2" y="290.2">3</text>
<text x="184.2" y="290.2">4</text>
</g>
<g font-size="1.8">
<text x="388.3" y="241.1">DRAWING IS PROPRIETARY TO</text>
<text x="388.3" y="243.9">PEC METALL DESIGN GMBH</text>
<text x="388.3" y="246.6">ANY USE OF THE INCLUDED</text>
<text x="388.3" y="249.4">INFORMATION IS PROHIBITED</text>
<text x="388.3" y="252.2">UNLESS APPROVED IN</text>
<text x="388.3" y="254.9">WRITING</text>
</g>
</svg>
